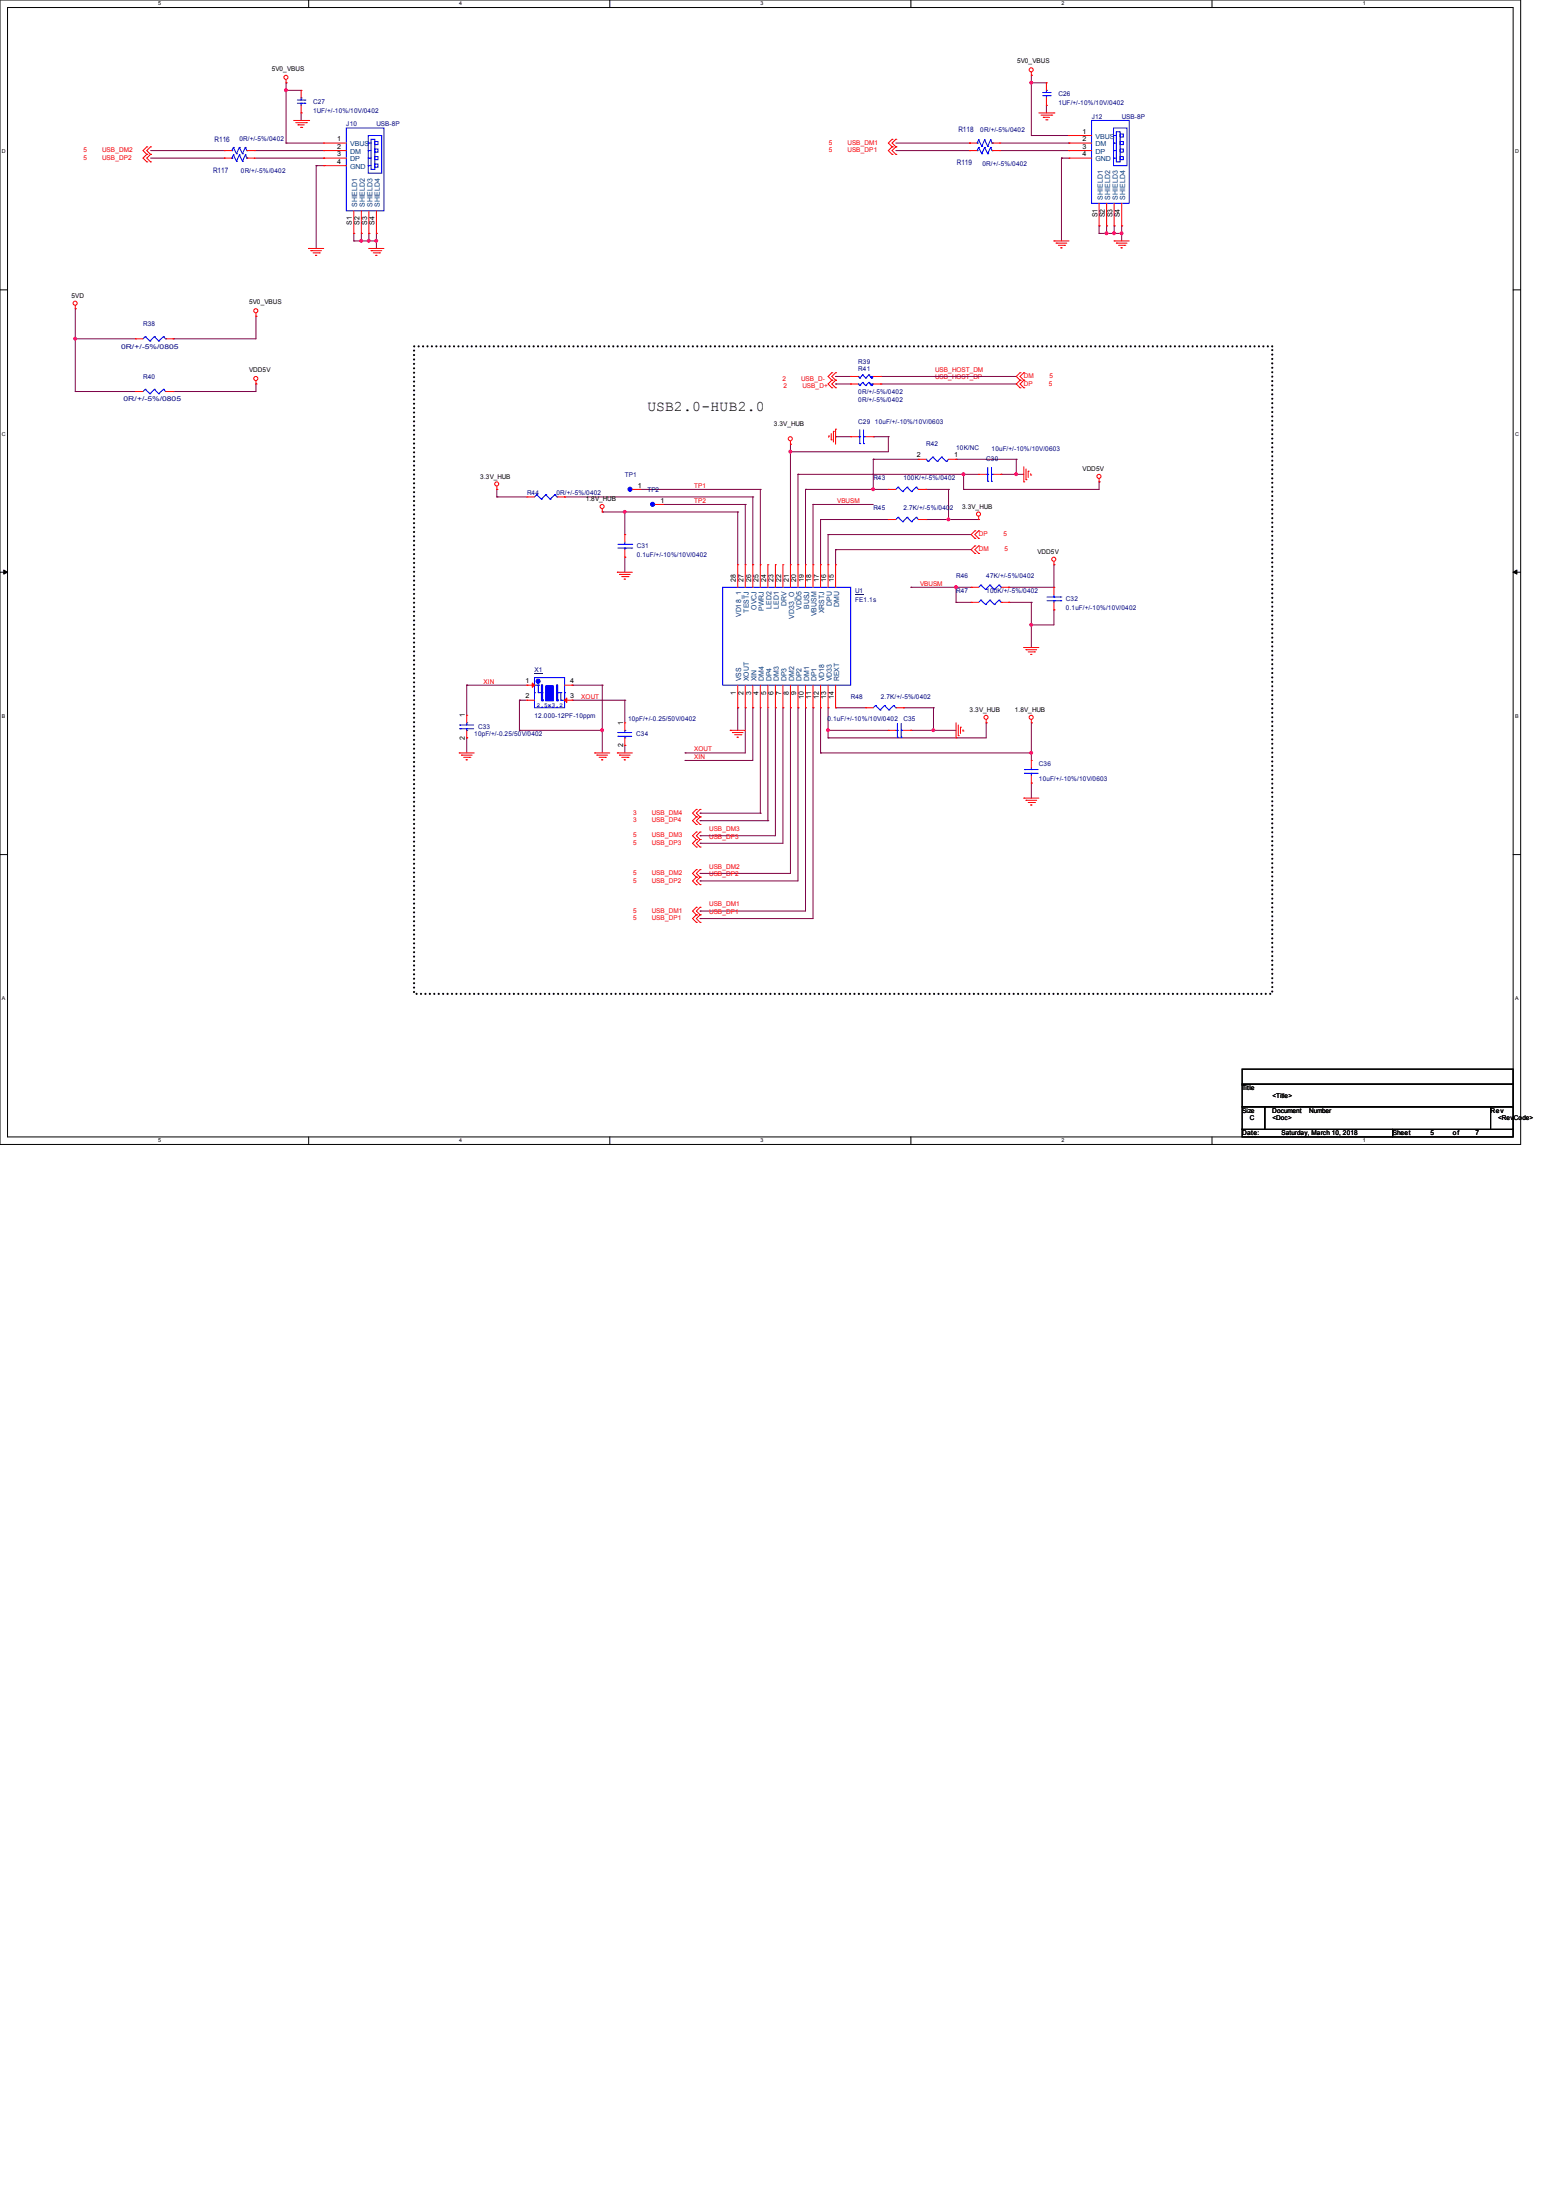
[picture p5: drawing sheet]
<svg xmlns="http://www.w3.org/2000/svg" width="210mm" height="297mm" viewBox="0 0 210 297" stroke-linecap="round" stroke-linejoin="round" font-family="sans-serif">
<path d="M0 0h205.2v154.4h-205.2zM1 1h203.2v152.4h-203.2z" fill="none" stroke="#000" stroke-width=".13"/>
<g fill="#fff">
<path d="M21.3 .1h.4v.8h-.4z"/>
<path d="M21.3 153.5h.4v.8h-.4z"/>
</g>
<path d="M41.7 0v1M41.7 153.4v1" fill="none" stroke="#000" stroke-width=".13"/>
<g fill="#fff">
<path d="M62 .1h.4v.8h-.4z"/>
<path d="M62 153.5h.4v.8h-.4z"/>
</g>
<path d="M82.3 0v1M82.3 153.4v1" fill="none" stroke="#000" stroke-width=".13"/>
<g fill="#fff">
<path d="M102.6 .1h.4v.8h-.4z"/>
<path d="M102.6 153.5h.4v.8h-.4z"/>
</g>
<path d="M122.9 0v1M122.9 153.4v1" fill="none" stroke="#000" stroke-width=".13"/>
<g fill="#fff">
<path d="M143.3 .1h.3v.8h-.3z"/>
<path d="M143.3 153.5h.3v.8h-.3z"/>
</g>
<path d="M163.6 0v1M163.6 153.4v1" fill="none" stroke="#000" stroke-width=".13"/>
<g fill="#fff">
<path d="M183.9 .1h.4v.8h-.4z"/>
<path d="M183.9 153.5h.4v.8h-.4z"/>
<path d="M.3 20.1h.5v.8h-.5z"/>
<path d="M204.5 20.1h.5v.8h-.5z"/>
<path d="M.3 58.2h.5v.8h-.5z"/>
<path d="M204.5 58.2h.5v.8h-.5z"/>
</g>
<path d="M0 39.1h1M204.2 39.1h1" fill="none" stroke="#000" stroke-width=".13"/>
<g fill="#fff">
<path d="M.3 96.3h.4v.8h-.4z"/>
<path d="M204.5 96.3h.4v.8h-.4z"/>
</g>
<path d="M0 77.2h1M204.2 77.2h1" fill="none" stroke="#000" stroke-width=".13"/>
<path d="M.5 76.9l.5 .3-.5 .3zM204.2 77.2l.5-.3v.6z" fill="#000" stroke="#000" stroke-width=".13"/>
<g fill="#fff">
<path d="M.3 134.4h.4v.8h-.4z"/>
<path d="M204.5 134.4h.4v.8h-.4z"/>
</g>
<path d="M0 115.3h1M204.2 115.3h1M167.6 144.3h36.6v2h-36.6zM167.6 146.3h36.6v3.1h-36.6zM167.6 149.4h3.1v3h-3.1zM167.6 152.4h20.4v1h-20.4zM170.7 149.4h30.5v3h-30.5zM188 152.4h16.2v1h-16.2zM201.2 149.4h3v3h-3z" fill="none" stroke="#000" stroke-width=".13"/>
<path d="M55.9 46.7h115.8v87.4h-115.8z" fill="none" stroke="#000" stroke-width=".3" stroke-dasharray="0 .6"/>
<g fill="none" stroke="#800040" stroke-width=".13">
<path d="M38.6 19.3h.1M38.6 12.2h.1M38.6 11.2h.1M38.6 19.3h5.1M38.6 11.2v8.1M38.6 12.2h2M40.6 15.2h.1M40.6 15.2v1.1M120.9 19.3h10M130.9 19.3h.1M134.9 19.3h9.4M139.2 18.3h.1"/>
<path d="M139.2 11.2h.1M139.2 10.2h.1M139.2 10.2v8.1M139.2 18.3h5.1M139.2 11.2h2M141.2 14.2h.1M141.2 14.2v1M144.3 19.3h.1M20.3 21.3h10M20.3 20.3h10M30.3 20.3h.1M30.3 21.3h.1"/>
<path d="M34.3 21.3h9.4M34.3 20.3h9.4M42.7 22.4h.1M42.7 22.4h1M42.7 22.4v11.1M43.7 20.3h.1M43.7 21.3h.1M47.8 31.5h.1M47.8 32.5h.1M47.8 32.5h3M47.8 31.5v1M48.8 32.5h.1"/>
<path d="M48.8 31.5h.1M48.8 31.5v1M49.8 32.5h.1M49.8 31.5h.1M49.8 31.5v1M50.8 32.5h.1M50.8 31.5h.1M50.8 31.5v2M120.9 20.3h10M130.9 20.3h.1M134.9 20.3h9.4M143.3 21.3h.1"/>
<path d="M143.3 21.3h1M143.3 21.3v11.2M144.3 20.3h.1M148.3 30.5h.1M148.3 31.5h.1M148.3 30.5v1M148.3 31.5h3.1M149.4 31.5h.1M149.4 30.5h.1M149.4 30.5v1M150.4 31.5h.1M150.4 30.5h.1"/>
<path d="M150.4 30.5v1M151.4 31.5h.1M151.4 30.5h.1M151.4 30.5v2M10.2 41.7h.1M10.2 45.7h.1M10.2 52.8h.1M10.2 41.7v11.1M10.2 45.7h8.1M10.2 52.8h8.1M23.4 45.7h.1M23.4 52.8h.1"/>
<path d="M34.5 42.7h.1M34.5 51.8h.1M34.5 42.7v3h-11.1M34.5 51.8v1h-11.1M106.7 59.9h.1M106.7 59.9v16.3M112.8 58.9h.1M112.8 50.8h.1M112.8 51.8h.1M112.8 58.9h2M112.8 50.8h2M112.8 51.8h2"/>
<path d="M117.9 58.9h.1M117.9 58.9h2M118.9 51.8h.1M118.9 50.8h.1M118.9 50.8h18.3M118.9 51.8h18.3M119.9 58.9h.1M119.9 58.9v2.1h-13.2M67.1 67.1h.1M67.1 66h.1M67.1 67.1h4M67.1 66v1.1"/>
<path d="M76.2 67.1h.1M76.2 67.1h25.4M81.3 69.1h.1M81.3 69.1h18.3M84.3 69.1h.1M84.3 75.2h.1M84.3 69.1v3M84.3 75.2v2M86.4 66h.1M86.4 66h16.2M89.4 68.1h.1M89.4 68.1h11.2"/>
<path d="M99.6 69.1h.1M99.6 69.1v7.1M100.6 68.1h.1M100.6 68.1v8.1M101.6 67.1h.1M101.6 67.1v9.1M102.6 66h.1M102.6 66v10.2M106.7 61h.1M107.7 64h.1M107.7 64v12.2M107.7 64h24.4"/>
<path d="M108.7 66h.1M108.7 66v10.2M108.7 66h11.2M109.7 68.1h.1M109.7 68.1v8.1M109.7 68.1h8.2M110.7 70.1h.1M110.7 70.1v6.1M110.7 70.1h9.2M111.8 72.1h.1M111.8 72.1v4.1M111.8 72.1h19.3"/>
<path d="M112.8 74.2h.1M112.8 74.2v2M112.8 74.2h18.3M117.9 62h.1M117.9 66h.1M117.9 62v4M117.9 62h6.1M122.9 79.2h.1M122.9 79.2h8.2M125 70.1h.1M125 66h.1M125 66h3"/>
<path d="M125 70.1h7.1M128 66h.1M128 70.1h.1M128 66v4.1M129 79.2h.1M129 62h.1M129 79.2v2.1M129 62h8.2M130 64h.1M130 66h.1M130 64v2M135.1 64h.1"/>
<path d="M135.1 64h3.1M136.1 79.2h.1M137.2 64h.1M137.2 62h.1M137.2 62v2M142.2 76.2h.1M142.2 76.2v3h-6.1M148.3 65h.1M148.3 65v1h-18.3M63 92.5h.1M63 99.6h.1M63 92.5h8.1"/>
<path d="M63 92.5v4M63 99.6v2M70.1 94.5h.1M70.1 98.6h.1M70.1 98.6h11.2M70.1 94.5h1M70.1 94.5v4.1M77.2 92.5h.1M77.2 94.5h.1M77.2 94.5h7.1M77.2 92.5h4.1M81.3 98.6h.1"/>
<path d="M81.3 92.5h.1M81.3 92.5v9.1M84.3 94.5h.1M84.3 94.5v3M99.6 95.5h.1M99.6 95.5v3.1M100.6 95.5h.1M100.6 95.5v6.1h-8.1M101.6 95.5h.1M101.6 95.5v7.1h-9.1M102.6 95.5v14.2M103.6 95.5v15.2"/>
<path d="M104.6 95.5h.1M104.6 95.5v17.3h-10.1M105.7 95.5h.1M105.7 95.5v18.3h-11.2M106.7 95.5h.1M106.7 95.5v22.4h-12.2M107.7 95.5h.1M107.7 95.5v23.4h-13.2M108.7 95.5h.1M108.7 95.5v27.4h-14.2M109.7 95.5h.1M109.7 95.5v28.5h-15.2"/>
<path d="M110.7 95.5h.1M110.7 95.5v6.1M111.8 95.5h.1M111.8 99.6h.1M111.8 98.6h.1M111.8 95.5v4.1M111.8 98.6h8.1M112.8 95.5h.1M112.8 95.5h4M121.9 95.5h.1M121.9 95.5h4.1M122.9 98.6h.1"/>
<path d="M122.9 98.6h6.1M126 95.5h.1M126 98.6h.1M126 95.5v3.1M129 81.3h.1M129 81.3h2.1M133.1 97.5h.1M133.1 97.5v2.1h-21.3M136.1 81.3h.1M136.1 81.3h3.1M139.2 97.5h.1M139.2 81.3h.1"/>
<path d="M139.2 84.3h.1M139.2 81.3v6.1M139.2 97.5v5.1M142.2 82.3h.1M142.2 82.3v2h-3M84.3 100.6h.1M84.3 100.6v1M92.5 101.6h.1M92.5 102.6h.1M94.5 112.8h.1M94.5 113.8h.1M94.5 117.9h.1"/>
<path d="M94.5 118.9h.1M94.5 110.7h.1M94.5 109.7h.1M94.5 110.7h9.1M94.5 109.7h8.1M102.6 109.7h.1M103.6 110.7h.1M110.7 101.6h.1M110.7 101.6h28.5M139.2 101.6h.1M139.2 105.7h.1M139.2 105.7v2"/>
<path d="M94.5 122.9h.1M94.5 124h.1"/>
</g>
<g fill="#f0f" stroke="#f0f" stroke-width=".13">
<circle cx="10.1" cy="45.7" r=".19"/>
<circle cx="38.6" cy="12.2" r=".19"/>
<circle cx="49.8" cy="32.5" r=".19"/>
<circle cx="50.8" cy="32.5" r=".19"/>
<circle cx="48.7" cy="32.5" r=".19"/>
<circle cx="139.2" cy="101.6" r=".19"/>
<circle cx="111.7" cy="98.5" r=".19"/>
<circle cx="84.3" cy="69.1" r=".19"/>
<circle cx="106.7" cy="60.9" r=".19"/>
<circle cx="130" cy="64" r=".19"/>
<circle cx="117.8" cy="66" r=".19"/>
<circle cx="126" cy="98.5" r=".19"/>
<circle cx="81.3" cy="98.5" r=".19"/>
<circle cx="129" cy="79.2" r=".19"/>
<circle cx="139.2" cy="84.3" r=".19"/>
<circle cx="128" cy="70.1" r=".19"/>
<circle cx="137.1" cy="64" r=".19"/>
<circle cx="139.2" cy="11.2" r=".19"/>
<circle cx="150.3" cy="31.5" r=".19"/>
<circle cx="149.3" cy="31.5" r=".19"/>
<circle cx="151.4" cy="31.5" r=".19"/>
</g>
<g fill="none" stroke="#f00" stroke-width=".13">
<path d="M19.8 19.8h.1M19.8 19.8l-.5 .5 .5 .5M20.3 19.8h.1M20.3 19.8l-.5 .5 .5 .5M38.6 11.2h.1M38.6 10.8v.4M39.6 16.3h2.1M39.9 16.6h1.5M40.2 16.8h.1M40.2 16.8h.9M40.6 17.2h.1M40.6 15.2h.1"/>
<path d="M40.6 12.2h.1M40.6 12.2v1M40.6 14.2v1M40.7 17.2h.1M41.4 16.6h.1M41.7 16.3h.1M43.7 19.3h.1M43.7 19.3h3M120.4 19.8h.1M120.4 18.8h.1M120.4 18.8l-.5 .5 .5 .5M120.4 19.8l-.5 .5 .5 .5"/>
<path d="M120.9 19.8h.1M120.9 18.8h.1M120.9 18.8l-.5 .5 .5 .5M120.9 19.8l-.5 .5 .5 .5M139.2 10.2h.1M139.2 9.7v.5M140.2 15.2h2M140.5 15.5h1.4M140.8 15.8h.1M140.8 15.8h.8M141.1 16.2h.2M141.3 16.2h.1"/>
<path d="M141.9 15.5h.1M142.2 15.2h.1M144.3 18.3h.1M144.3 19.3h.1M144.3 18.3h3M144.3 19.3h3M19.8 21.8h.1M19.8 20.8h.1M19.8 20.8l-.5 .5 .5 .5M20.3 21.8h.1M20.3 20.8h.1M20.3 20.8l-.5 .5 .5 .5"/>
<path d="M30.3 20.3h.1M30.3 20.3h1M33.3 20.3h1M34.3 20.3h.1M41.7 33.5h.1M41.7 33.5h2M42 33.8h.1M42 33.8h1.4M42.2 34.1h.9M42.6 34.5h.1M42.6 34.5h.2M43.1 34.1h.1"/>
<path d="M43.7 20.3h.1M43.7 21.3h.1M43.7 22.4h.1M43.7 20.3h3M43.7 21.3h3M43.7 22.4h3M47.8 31.5h.1M47.8 28.4v3.1M48.8 31.5h.1M48.8 28.4v3.1M49.8 33.5h.1M49.8 31.5h.1"/>
<path d="M49.8 33.5h2M49.8 28.4v3.1M50.1 33.8h.1M50.1 33.8h1.4M50.4 34.1h.8M50.7 34.5h.1M50.7 34.5h.2M50.8 31.5h.1M50.8 28.4v3.1M51.2 34.1h.1M120.4 20.8h.1M120.9 20.8h.1"/>
<path d="M142.2 32.5h.1M142.2 32.5h2.1M142.5 32.8h.1M142.5 32.8h1.5M142.8 33.1h.9M143.2 33.4h.1M143.7 33.1h.1M144.3 20.3h.1M144.3 21.3h.1M144.3 20.3h3M144.3 21.3h3M148.3 30.5h.1"/>
<path d="M148.3 27.4v3.1M149.4 30.5h.1M149.4 27.4v3.1M150.4 32.5h.1M150.4 30.5h.1M150.4 32.5h2M150.4 27.4v3.1M150.7 32.8h.1M150.7 32.8h1.4M151 33.1h.8M151.3 33.4h.1M151.3 33.4h.2"/>
<path d="M151.4 30.5h.1M151.4 27.4v3.1M151.8 33.1h.1M10.2 41.7h.1M10.2 41.2v.5M18.3 45.7h.1M18.3 52.8h.1M18.3 45.7h1M18.3 52.8h1M22.4 45.7h1M22.4 52.8h1M23.4 45.7h.1"/>
<path d="M23.4 52.8h.1M34.5 42.7h.1M34.5 51.8h.1M34.5 42.2v.5M34.5 51.4v.4M106.7 59.9h.1M106.7 59.5v.4M111.8 58.8h.1M111.8 58.8v.2M112.2 59.4h.1M112.2 58.5v.9M112.3 50.3h.1"/>
<path d="M112.3 51.3h.1M112.3 52.3h.1M112.3 50.3l-.5 .5 .5 .5M112.3 51.3l-.5 .5 .5 .5M112.5 58.2h.1M112.5 58.2v1.4M112.8 57.9h.1M112.8 50.3h.1M112.8 51.3h.1M112.8 52.3h.1M112.8 57.9v2M112.8 50.3l-.5 .5 .5 .5"/>
<path d="M112.8 51.3l-.5 .5 .5 .5M137.7 52.3h.1M137.7 51.3h.1M137.7 50.3h.1M137.7 51.3l-.5 .5 .5 .5M137.7 50.3l-.5 .5 .5 .5M138.2 51.3h.1M138.2 52.3h.1M138.2 50.3h.1M138.2 51.3l-.5 .5 .5 .5M138.2 50.3l-.5 .5 .5 .5M67.1 66h.1"/>
<path d="M67.1 65.6v.4M81.3 69.1h.1M81.3 68.7v.4M83.3 77.2h.1M83.3 77.2h2M83.6 77.5h.1M83.6 77.5h1.4M83.9 77.8h.9M84.2 78.1h.1M84.2 78.1h.2M84.3 75.2h.1M84.3 72.1h.1"/>
<path d="M84.3 72.1v1.1M84.3 74.2v1M84.8 77.8h.1M131.1 79.2h.1M131.1 79.2h1M131.6 72.6h.1M131.6 71.6h.1M131.6 74.7h.1M131.6 73.7h.1M131.6 71.6l-.5 .5 .5 .5M131.6 73.7l-.5 .5 .5 .5M132.1 70.1h.1"/>
<path d="M132.1 71.6h.1M132.1 72.6h.1M132.1 73.7h.1M132.1 74.7h.1M132.1 69.7v.4M132.1 71.6l-.5 .5 .5 .5M132.1 73.7l-.5 .5 .5 .5M135.1 79.2h1M136.1 79.2h.1M138.2 65h.1M138.2 63v2M138.5 64.7h.1"/>
<path d="M138.5 63.3v1.4M138.8 63.6h.1M138.8 63.6v.8M139.1 64.1h.1M139.1 63.9v.2M142.2 76.2h.1M142.2 79.2h.1M142.2 75.8v.4M142.2 79.2v1.1M148.3 65h.1M148.3 64.6v.4M63 96.5h.1"/>
<path d="M63 99.6h.1M63 96.5v1M63 98.6v1M98.6 98.6h.1M98.6 98.6h2M98.8 98.8h.1M98.8 98.8h1.5M99.1 99.1h.9M99.5 99.5h.1M99.5 99.5h.2M100 99.1h.1M129 99.6h.1"/>
<path d="M129 97.5v2.1M129.3 99.3h.1M129.3 97.8v1.5M129.6 98.1h.1M129.6 98.1v.9M130 98.6h.1M130 98.5v.1M131.1 81.3h.1M131.1 81.3h1M133.1 97.5h.1M133.1 97.1v.4M135.1 81.3h1"/>
<path d="M136.1 81.3h.1M138.2 87.4h.1M138.2 87.4h2M138.5 87.7h.1M138.5 87.7h1.4M138.8 88h.8M139.1 88.3h.1M139.1 88.3h.2M139.2 97.5h.1M139.2 97.1v.4M139.6 88h.1M142.2 82.3h.1"/>
<path d="M142.2 81.3v1M62 101.6h.1M62 101.6h2M62.3 101.9h.1M62.3 101.9h1.4M62.6 102.2h.8M62.9 102.5h.1M62.9 102.5h.2M63.4 102.2h.1M80.3 101.6h.1M80.3 101.6h2M80.6 101.9h.1"/>
<path d="M80.6 101.9h1.4M80.9 102.2h.8M81.2 102.5h.1M81.2 102.5h.2M81.7 102.2h.1M83.3 101.6h.1M83.3 101.6h2M83.6 101.9h.1M83.6 101.9h1.4M83.9 102.2h.9M84.2 102.5h.1M84.2 102.5h.2"/>
<path d="M84.8 102.2h.1M94 113.3h.1M94 112.3h.1M94 114.3h.1M94 119.4h.1M94 118.4h.1M94 117.3h.1M94 110.2h.1M94 109.2h.1M94 111.3h.1M94 112.3l-.5 .5 .5 .5M94 113.3l-.5 .5 .5 .5"/>
<path d="M94 118.4l-.5 .5 .5 .5M94 117.3l-.5 .6 .5 .5M94 109.2l-.5 .5 .5 .5M94 110.2l-.5 .5 .5 .6M94.5 113.3h.1M94.5 112.3h.1M94.5 114.3h.1M94.5 119.4h.1M94.5 118.4h.1M94.5 117.3h.1M94.5 110.2h.1M94.5 109.2h.1"/>
<path d="M94.5 111.3h.1M94.5 112.3l-.5 .5 .5 .5M94.5 113.3l-.5 .5 .5 .5M94.5 118.4l-.5 .5 .5 .5M94.5 117.3l-.5 .6 .5 .5M94.5 109.2l-.5 .5 .5 .5M94.5 110.2l-.5 .5 .5 .6M138.2 107.7h.1M138.2 107.7h2M138.5 108h.1M138.5 108h1.4M138.8 108.3h.8"/>
<path d="M139.1 108.6h.1M139.1 108.6h.2M139.6 108.3h.1M94 123.4h.1M94 122.4h.1M94 124.5h.1M94 122.4l-.5 .5 .5 .5M94 123.4l-.5 .6 .5 .5M94.5 123.4h.1M94.5 122.4h.1M94.5 124.5h.1M94.5 122.4l-.5 .5 .5 .5"/>
<path d="M94.5 123.4l-.5 .6 .5 .5"/>
<circle cx="38.6" cy="10.4" r=".28"/>
<circle cx="139.2" cy="9.4" r=".28"/>
<circle cx="10.1" cy="40.9" r=".28"/>
<circle cx="34.5" cy="41.9" r=".28"/>
<circle cx="34.5" cy="51.1" r=".28"/>
<circle cx="106.7" cy="59.2" r=".28"/>
<circle cx="67" cy="65.3" r=".28"/>
<circle cx="81.3" cy="68.3" r=".28"/>
<circle cx="132.1" cy="69.4" r=".28"/>
<circle cx="142.2" cy="75.5" r=".28"/>
<circle cx="148.3" cy="64.3" r=".28"/>
<circle cx="133.1" cy="96.8" r=".28"/>
<circle cx="139.2" cy="96.8" r=".28"/>
</g>
<g fill="none" stroke="#00f" stroke-width=".13">
<path d="M31.5 19.9h.1M31.5 19.9l.4 .8M31.5 19.9l-.2 .4M32.3 19.9h.1M32.3 19.9l.4 .8M32.3 19.9l-.4 .8M33.1 19.9h.1M33.1 19.9l-.4 .8M33.1 19.9l.2 .4M40.1 13.9h1M40.1 13.5h1M40.6 13.2h.1"/>
<path d="M40.6 13.9h.1M40.6 13.2v.3M40.6 13.9v.3M41.1 13.9h.1M41.1 13.5h.1M46.7 17.3h5.1v11.1h-5.1zM49.7 18.3h1.8v5.1h-1.8zM49.7 19.3h.1M49.7 19.3h.4M50.1 18.8h.5v4.1h-.5zM50.6 19.1h.4v.4h-.4zM147.3 16.3h5.1v11.1h-5.1z"/>
<path d="M150.3 17.3h1.8v5.1h-1.8zM150.3 18.3h.1M150.3 19.3h.1M150.3 18.3h.4M150.3 19.3h.4M150.7 17.8h.5v4h-.5zM151.2 18.1h.4v.4h-.4zM151.2 19.1h.4v.4h-.4zM31.3 20.3h.1M31.9 20.7h.1M32.7 20.7h.1M33.3 20.3h.1"/>
<path d="M49.7 22.4h.1M49.7 20.3h.1M49.7 21.3h.1M49.7 21.3h.4M49.7 20.3h.4M49.7 22.4h.4M50.6 20.1h.4v.4h-.4zM50.6 21.1h.4v.4h-.4zM50.6 22.1h.4v.5h-.4zM150.3 21.3h.1M150.3 20.3h.1M150.3 21.3h.4"/>
<path d="M150.3 20.3h.4M151.2 20.1h.4v.4h-.4zM151.2 21.1h.4v.4h-.4zM19.6 45.4h.1M19.6 52.5h.1M19.6 45.4l-.3 .3M19.6 45.4l.6 .6M19.6 52.5l-.3 .3M19.6 52.5l.6 .6M20.2 46h.1M20.2 53.1h.1M20.8 45.4h.1"/>
<path d="M20.8 52.5h.1M20.8 45.4l-.6 .6M20.8 45.4l.6 .6M20.8 52.5l-.6 .6M20.8 52.5l.6 .6M21.4 46h.1M21.4 53.1h.1M22.1 45.4h.1M22.1 52.5h.1M22.1 45.4l-.7 .6M22.1 45.4l.3 .3M22.1 52.5l-.7 .6"/>
<path d="M22.1 52.5l.3 .3M22.4 45.7h.1M22.4 52.8h.1M83.4 73.4h1.9M83.4 74h1.9M84.3 74h.1M84.3 73.4h.1M84.3 73.2v.2M84.3 74v.2M85.3 73.4h.1M85.3 74h.1M97.5 79.2h17.3v13.3h-17.3z"/>
<path d="M132.4 79h.1M132.4 79l-.3 .2M132.4 79l.6 .5M133 79.5h.1M133.6 79h.1M133.6 79l-.6 .5M133.6 79l.6 .5M134.2 79.5h.1M134.8 79h.1M134.8 79l-.6 .5M134.8 79l.3 .2M135.1 79.2h.1"/>
<path d="M62.1 97.8h.1M62.1 98.3h.1M62.1 97.8h1.8M62.1 98.3h1.8M63 97.5h.1M63 98.6h.1M63 97.5v.3M63 98.3v.3M132.4 81h.1M132.4 81l-.3 .3M132.4 81l.6 .6M133 81.6h.1"/>
<path d="M133.6 81h.1M133.6 81l-.6 .6M133.6 81l.6 .6M134.2 81.6h.1M134.8 81h.1M134.8 81l-.6 .6M134.8 81l.3 .3M135.1 81.3h.1M141.3 80.6h1.9M141.3 81.1h1.9M142.2 81.1h.1M142.2 80.6h.1"/>
<path d="M142.2 80.3v.3M142.2 81.1v.2M143.2 80.6h.1M143.2 81.1h.1"/>
</g>
<path d="M115.4 80.1h1.1v.1h-1.1z" fill="#000080"/>
<g fill="none" stroke="#f00" stroke-width=".13">
<path d="M30.3 21.3h.1M30.3 21.3h1M33.3 21.3h1M34.3 21.3h.1M99.6 76.2h.1M99.6 76.2v3M100.6 76.2h.1M100.6 76.2v3M101.6 76.2h.1M101.6 76.2v3M102.6 76.2h.1M102.6 76.2v3"/>
<path d="M103.6 76.2h.1M103.6 76.2v3M104.6 76.2h.1M104.6 76.2v3M105.7 76.2h.1M105.7 76.2v3M106.7 76.2h.1M106.7 76.2v3M107.7 76.2h.1M107.7 76.2v3M108.7 76.2h.1M108.7 76.2v3"/>
<path d="M109.7 76.2h.1M109.7 76.2v3M110.7 76.2h.1M110.7 76.2v3M111.8 76.2h.1M111.8 76.2v3M112.8 76.2h.1M112.8 76.2v3M119.9 66h.1M119.9 66h1M124 66h1M125 66h.1"/>
<path d="M99.6 95.5h.1M99.6 92.5v3M100.6 95.5h.1M100.6 92.5v3M101.6 95.5h.1M101.6 92.5v3M102.6 95.5h.1M102.6 92.5v3M103.6 95.5h.1M103.6 92.5v3M104.6 95.5h.1M104.6 92.5v3"/>
<path d="M105.7 95.5h.1M105.7 92.5v3M106.7 95.5h.1M106.7 92.5v3M107.7 95.5h.1M107.7 92.5v3M108.7 95.5h.1M108.7 92.5v3M109.7 95.5h.1M109.7 92.5v3M110.7 95.5h.1M110.7 92.5v3"/>
<path d="M111.8 95.5h.1M111.8 92.5v3M112.8 95.5h.1M112.8 92.5v3"/>
</g>
<g fill="none" stroke="#00f" stroke-width=".13">
<path d="M31.3 21.3h.1M31.5 20.9h.1M31.5 20.9l.4 .9M31.5 20.9l-.2 .4M31.9 21.8h.1M32.3 20.9h.1M32.3 20.9l.4 .9M32.3 20.9l-.4 .9M32.7 21.8h.1M33.1 20.9h.1M33.1 20.9l-.4 .9M33.1 20.9l.2 .4"/>
<path d="M33.3 21.3h.1M121.2 65.7h.1M121.2 65.7l-.3 .3M121.2 65.7l.6 .6M121.8 66.3h.1M122.4 65.7h.1M122.4 65.7l-.6 .6M122.4 65.7l.6 .6M123 66.3h.1M123.7 65.7h.1M123.7 65.7l-.7 .6M123.7 65.7l.3 .3"/>
<path d="M124 66h.1M72.1 91.4h4.1v4.1h-4.1zM72.1 93.5h.1M72.6 92.5h.1M72.6 92.5h-.5v1M72.6 92.5v1h.6M73.2 93.5h.1M75.2 93.5h.1M75.2 93.5h.5M75.7 94.5h.1M75.7 93.5h.1M75.7 93.5v1"/>
<path d="M76.2 93.5h.1M76.2 93.5v1h-.5"/>
</g>
<g fill="#00f" stroke="#00f" stroke-width=".13">
<path d="M73.7 92.5h1v2.1h-1z" fill-rule="evenodd"/>
<circle cx="72.6" cy="91.9" r=".28"/>
</g>
<path d="M73.2 94.5h.1M73.2 92.5v2M75.2 94.5h.1M75.2 92.5v2" fill="none" stroke="#00f" stroke-width=".3"/>
<path d="M72.1 90.8h1.1v.1h-1.1z" fill="#000080"/>
<g fill="#f00" stroke="#f00" stroke-width=".13">
<path d="M71.8 92.2l.3 .3-.3 .3z"/>
<path d="M76.5 94.2v.6l-.3-.3z"/>
</g>
<g fill="none" stroke="#f00" stroke-width=".13">
<path d="M130.9 19.3h.1M130.9 19.3h1M133.9 19.3h1M134.9 19.3h.1M141.2 14.2h.1M141.2 11.2h.1M141.2 11.2v1M141.2 13.2v1M130.9 20.3h.1M130.9 20.3h1M133.9 20.3h1M134.9 20.3h.1"/>
<path d="M114.8 50.8h.1M114.8 51.8h.1M114.8 58.9h.1M114.8 50.8h1M114.8 51.8h1M114.8 58.9h1M116.8 58.9h1.1M117.9 58.9h.1M117.9 50.8h1M117.9 51.8h1M118.9 50.8h.1M118.9 51.8h.1"/>
<path d="M71.1 67.1h.1M71.1 67.1h1M75.2 67.1h1M76.2 67.1h.1M85.3 66h1.1M86.4 66h.1M88.4 68.1h1M89.4 68.1h.1M119.9 70.1h.1M119.9 70.1h1M124 62h.1M124 62h1"/>
<path d="M124 70.1h1M125 70.1h.1M128 62h1M129 62h.1M132.1 64h.1M132.1 64h1M134.1 64h1M135.1 64h.1M71.1 92.5h.1M71.1 94.5h.1M71.1 92.5h1M71.1 94.5h1"/>
<path d="M76.2 92.5h1M76.2 94.5h1M77.2 92.5h.1M77.2 94.5h.1M84.3 97.5h.1M84.3 97.5v1.1M84.3 99.6v1M116.8 95.5h.1M116.8 95.5h1.1M119.9 98.6h.1M119.9 98.6h1M120.9 95.5h1"/>
<path d="M121.9 95.5h.1M121.9 98.6h1M122.9 98.6h.1M84.3 100.6h.1M139.2 102.6h.1M139.2 105.7h.1M139.2 102.6v1M139.2 104.6v1.1"/>
</g>
<g fill="none" stroke="#00f" stroke-width=".13">
<path d="M131.9 19.3h.1M132.1 18.9h.1M132.1 19.9h.1M132.1 18.9l.4 .8M132.1 18.9l-.2 .4M132.1 19.9l.4 .8M132.1 19.9l-.2 .4M132.5 19.7h.1M132.9 18.9h.1M132.9 19.9h.1M132.9 18.9l.4 .8M132.9 18.9l-.4 .8"/>
<path d="M132.9 19.9l.4 .8M132.9 19.9l-.4 .8M133.3 19.7h.1M133.7 18.9h.1M133.7 19.9h.1M133.7 18.9l-.4 .8M133.7 18.9l.2 .4M133.7 19.9l-.4 .8M133.7 19.9l.2 .4M133.9 19.3h.1M140.7 12.9h1M140.7 12.5h1"/>
<path d="M141.2 12.2h.1M141.2 12.9h.1M141.2 12.2v.3M141.2 12.9v.3M141.7 12.9h.1M141.7 12.5h.1M131.9 20.3h.1M132.5 20.7h.1M133.3 20.7h.1M133.9 20.3h.1M115.8 50.8h.1M115.8 51.8h.1"/>
<path d="M115.8 50.8l.2 .2M115.8 51.8l.2 .2M115.8 58.9h.2M116 51h.1M116 52h.1M116 58.9h.1M116 59.9h.1M116 58v1.9M116.4 50.6h.1M116.4 51.6h.1M116.4 50.6l.4 .4M116.4 50.6l-.4 .4"/>
<path d="M116.4 51.6l.4 .4M116.4 51.6l-.4 .4M116.5 59.9h.1M116.5 58.9h.1M116.5 58.9h.3M116.5 58v1.9M116.8 51h.1M116.8 52h.1M117.3 50.6h.1M117.3 51.6h.1M117.3 50.6l.3 .4M117.3 50.6l-.5 .4"/>
<path d="M117.3 51.6l.3 .4M117.3 51.6l-.5 .4M117.6 51h.1M117.6 52h.1M117.9 50.8l-.3 .2M117.9 51.8l-.3 .2M72.4 66.8h.1M72.4 66.8l-.3 .3M72.4 66.8l.7 .6M73.1 67.4h.1M73.7 66.8h.1M73.7 66.8l-.6 .6"/>
<path d="M73.7 66.8l.6 .6M74.3 67.4h.1M74.9 66.8h.1M74.9 66.8l-.6 .6M74.9 66.8l.3 .3M75.2 67.1h.1M121.2 69.8h.1M121.2 69.8l-.3 .3M121.2 69.8l.6 .6M121.8 70.4h.1M122.4 69.8h.1M122.4 69.8l-.6 .6"/>
<path d="M122.4 69.8l.6 .6M123 70.4h.1M123.7 69.8h.1M123.7 69.8l-.7 .6M123.7 69.8l.3 .3M124 70.1h.1M125 62h.1M125 62l.3 .3M125.3 62.3h.1M125.9 61.7h.1M125.9 61.7l.6 .6M125.9 61.7l-.6 .6"/>
<path d="M126.5 62.3h.1M127.1 61.7h.1M127.1 61.7l.6 .6M127.1 61.7l-.6 .6M127.7 62.3h.1M128 62l-.3 .3M133.1 64h.2M133.3 64h.1M133.3 64.9h.1M133.3 63.1v1.8M133.8 64.9h.1M133.8 64h.1"/>
<path d="M133.8 64h.3M133.8 63.1v1.8M83.4 98.8h.1M83.4 99.4h.1M83.4 98.8h1.9M83.4 99.4h1.9M84.3 98.6h.1M84.3 99.6h.1M84.3 98.6v.2M84.3 99.4v.2M118.2 95.2h.1M118.2 95.2l-.3 .3"/>
<path d="M118.2 95.2l.6 .6M118.8 95.8h.1M119.4 95.2h.1M119.4 95.2l-.6 .6M119.4 95.2l.6 .6M120 95.8h.1M120.6 95.2h.1M120.6 95.2l-.6 .6M120.6 95.2l.3 .3M120.9 95.5h.1M120.9 98.6h.2M121.1 98.6h.1"/>
<path d="M121.1 99.5h.1M121.1 97.6v1.9M121.6 99.5h.1M121.6 98.6h.1M121.6 98.6h.3M121.6 97.6v1.9M138.3 104.4h.1M138.3 103.8h.1M138.3 104.4h1.8M138.3 103.8h1.8M139.2 103.8h.1M139.2 104.4h.1"/>
<path d="M139.2 103.6v.2M139.2 104.4v.2"/>
</g>
<g fill="#00f" stroke="#00f" stroke-width=".13">
<path d="M117.4 50.8h.5l-.3 .2z" fill-rule="evenodd"/>
<path d="M117.4 51.8h.5l-.3 .2z" fill-rule="evenodd"/>
<circle cx="85" cy="66" r=".28"/>
<circle cx="88.1" cy="68.1" r=".28"/>
</g>
<g fill="#f0f" stroke="#f0f" stroke-width=".13">
<circle cx="10.1" cy="45.7" r=".19"/>
<circle cx="38.6" cy="12.2" r=".19"/>
<circle cx="49.8" cy="32.5" r=".19"/>
<circle cx="50.8" cy="32.5" r=".19"/>
<circle cx="48.7" cy="32.5" r=".19"/>
<circle cx="139.2" cy="101.6" r=".19"/>
<circle cx="111.7" cy="98.5" r=".19"/>
<circle cx="84.3" cy="69.1" r=".19"/>
<circle cx="106.7" cy="60.9" r=".19"/>
<circle cx="130" cy="64" r=".19"/>
<circle cx="117.8" cy="66" r=".19"/>
<circle cx="126" cy="98.5" r=".19"/>
<circle cx="81.3" cy="98.5" r=".19"/>
<circle cx="129" cy="79.2" r=".19"/>
<circle cx="139.2" cy="84.3" r=".19"/>
<circle cx="128" cy="70.1" r=".19"/>
<circle cx="137.1" cy="64" r=".19"/>
<circle cx="139.2" cy="11.2" r=".19"/>
<circle cx="150.3" cy="31.5" r=".19"/>
<circle cx="149.3" cy="31.5" r=".19"/>
<circle cx="151.4" cy="31.5" r=".19"/>
</g>
<text font-size="2" x="87.4" y="55.4">USB2.0-HUB2.0</text>
<g font-size="1" fill="#000080">
<text x="129.3" y="17.9">R118</text>
<text x="28.7" y="23.3">R117</text>
<text x="29" y="19.2">R116</text>
<text x="129.1" y="22.2">R119</text>
</g>
<g font-size="1" fill="#004080">
<text x="48.2" y="27.9" transform="rotate(-90 48.2 27.9)">SHIELD1</text>
<text x="49.2" y="27.9" transform="rotate(-90 49.2 27.9)">SHIELD2</text>
<text x="50.3" y="27.9" transform="rotate(-90 50.3 27.9)">SHIELD3</text>
<text x="51.3" y="27.9" transform="rotate(-90 51.3 27.9)">SHIELD4</text>
<text x="148.8" y="26.9" transform="rotate(-90 148.8 26.9)">SHIELD1</text>
<text x="149.8" y="26.9" transform="rotate(-90 149.8 26.9)">SHIELD2</text>
<text x="150.9" y="26.9" transform="rotate(-90 150.9 26.9)">SHIELD3</text>
<text x="151.9" y="26.9" transform="rotate(-90 151.9 26.9)">SHIELD4</text>
<text x="100" y="83.3" transform="rotate(-90 100 83.3)">VD18_1</text>
<text x="101.1" y="82.7" transform="rotate(-90 101.1 82.7)">TESTJ</text>
<text x="102.1" y="82.3" transform="rotate(-90 102.1 82.3)">OVCJ</text>
<text x="103.1" y="82.4" transform="rotate(-90 103.1 82.4)">PWRJ</text>
<text x="104.1" y="82.2" transform="rotate(-90 104.1 82.2)">LED2</text>
<text x="105.1" y="82.2" transform="rotate(-90 105.1 82.2)">LED1</text>
<text x="106.1" y="81.7" transform="rotate(-90 106.1 81.7)">DRV</text>
<text x="107.2" y="83.5" transform="rotate(-90 107.2 83.5)">VD33_O</text>
<text x="108.2" y="82.3" transform="rotate(-90 108.2 82.3)">VDD5</text>
<text x="109.2" y="82.2" transform="rotate(-90 109.2 82.2)">BUSJ</text>
<text x="110.2" y="83.1" transform="rotate(-90 110.2 83.1)">VBUSM</text>
<text x="111.2" y="82.8" transform="rotate(-90 111.2 82.8)">XRSTJ</text>
<text x="112.2" y="81.7" transform="rotate(-90 112.2 81.7)">DPU</text>
<text x="113.3" y="81.9" transform="rotate(-90 113.3 81.9)">DMU</text>
<text x="100" y="91.9" transform="rotate(-90 100 91.9)">VSS</text>
<text x="101.1" y="91.9" transform="rotate(-90 101.1 91.9)">XOUT</text>
<text x="102.1" y="91.9" transform="rotate(-90 102.1 91.9)">XIN</text>
<text x="103.1" y="91.9" transform="rotate(-90 103.1 91.9)">DM4</text>
<text x="104.1" y="91.9" transform="rotate(-90 104.1 91.9)">DP4</text>
<text x="105.1" y="91.9" transform="rotate(-90 105.1 91.9)">DM3</text>
<text x="106.1" y="91.9" transform="rotate(-90 106.1 91.9)">DP3</text>
<text x="107.2" y="91.9" transform="rotate(-90 107.2 91.9)">DM2</text>
<text x="108.2" y="91.9" transform="rotate(-90 108.2 91.9)">DP2</text>
<text x="109.2" y="91.9" transform="rotate(-90 109.2 91.9)">DM1</text>
<text x="110.2" y="91.9" transform="rotate(-90 110.2 91.9)">DP1</text>
<text x="111.2" y="91.9" transform="rotate(-90 111.2 91.9)">VD18</text>
<text x="112.2" y="91.9" transform="rotate(-90 112.2 91.9)">VD33</text>
<text x="113.3" y="91.9" transform="rotate(-90 113.3 91.9)">REXT</text>
</g>
<g font-size="1">
<text x="148.1" y="29.3" transform="rotate(-90 148.1 29.3)">S1</text>
<text x="149.1" y="29.3" transform="rotate(-90 149.1 29.3)">S2</text>
<text x="150.1" y="29.3" transform="rotate(-90 150.1 29.3)">S3</text>
<text x="151.2" y="29.3" transform="rotate(-90 151.2 29.3)">S4</text>
<text x="47.5" y="30.4" transform="rotate(-90 47.5 30.4)">S1</text>
<text x="48.5" y="30.4" transform="rotate(-90 48.5 30.4)">S2</text>
<text x="49.5" y="30.4" transform="rotate(-90 49.5 30.4)">S3</text>
<text x="50.6" y="30.4" transform="rotate(-90 50.6 30.4)">S4</text>
<text x="99.3" y="78.5" transform="rotate(-90 99.3 78.5)">28</text>
<text x="100.3" y="78.5" transform="rotate(-90 100.3 78.5)">27</text>
<text x="101.4" y="78.5" transform="rotate(-90 101.4 78.5)">26</text>
<text x="102.4" y="78.5" transform="rotate(-90 102.4 78.5)">25</text>
<text x="103.4" y="78.5" transform="rotate(-90 103.4 78.5)">24</text>
<text x="104.4" y="78.5" transform="rotate(-90 104.4 78.5)">23</text>
<text x="105.4" y="78.5" transform="rotate(-90 105.4 78.5)">22</text>
<text x="106.4" y="78.5" transform="rotate(-90 106.4 78.5)">21</text>
<text x="107.5" y="78.5" transform="rotate(-90 107.5 78.5)">20</text>
<text x="108.5" y="78.5" transform="rotate(-90 108.5 78.5)">19</text>
<text x="109.5" y="78.5" transform="rotate(-90 109.5 78.5)">18</text>
<text x="110.5" y="78.5" transform="rotate(-90 110.5 78.5)">17</text>
<text x="111.5" y="78.5" transform="rotate(-90 111.5 78.5)">16</text>
<text x="112.5" y="78.5" transform="rotate(-90 112.5 78.5)">15</text>
<text x="99.3" y="93.7" transform="rotate(-90 99.3 93.7)">1</text>
<text x="100.3" y="93.7" transform="rotate(-90 100.3 93.7)">2</text>
<text x="101.4" y="93.7" transform="rotate(-90 101.4 93.7)">3</text>
<text x="102.4" y="93.7" transform="rotate(-90 102.4 93.7)">4</text>
<text x="103.4" y="93.7" transform="rotate(-90 103.4 93.7)">5</text>
<text x="104.4" y="93.7" transform="rotate(-90 104.4 93.7)">6</text>
<text x="105.4" y="93.7" transform="rotate(-90 105.4 93.7)">7</text>
<text x="106.4" y="93.7" transform="rotate(-90 106.4 93.7)">8</text>
<text x="107.5" y="93.7" transform="rotate(-90 107.5 93.7)">9</text>
<text x="108.5" y="94.3" transform="rotate(-90 108.5 94.3)">10</text>
<text x="109.5" y="94.3" transform="rotate(-90 109.5 94.3)">11</text>
<text x="110.5" y="94.3" transform="rotate(-90 110.5 94.3)">12</text>
<text x="111.5" y="94.3" transform="rotate(-90 111.5 94.3)">13</text>
<text x="112.5" y="94.3" transform="rotate(-90 112.5 94.3)">14</text>
<text x="62.7" y="99.8" transform="rotate(-90 62.7 99.8)">2</text>
<text x="62.7" y="96.8" transform="rotate(-90 62.7 96.8)">1</text>
<text x="84.1" y="100.8" transform="rotate(-90 84.1 100.8)">2</text>
<text x="84.1" y="97.8" transform="rotate(-90 84.1 97.8)">1</text>
</g>
<g font-size=".9">
<text x="36.7" y="9.5">5V0_VBUS</text>
<text x="137.3" y="8.5">5V0_VBUS</text>
<text x="45.5" y="19.1">1</text>
<text x="45.5" y="20.1">2</text>
<text x="45.5" y="21.1">3</text>
<text x="45.5" y="22.1">4</text>
<text x="146.1" y="18">1</text>
<text x="146.1" y="19.1">2</text>
<text x="146.1" y="20.1">3</text>
<text x="146.1" y="21.1">4</text>
<text x="9.7" y="40.2">5VD</text>
<text x="33.6" y="41">5V0_VBUS</text>
<text x="33.6" y="50.2">VDD5V</text>
<text x="104.4" y="57.5">3.3V_HUB</text>
<text x="64.8" y="64.6">3.3V_HUB</text>
<text x="86.1" y="65.8">1</text>
<text x="123.8" y="61.7">2</text>
<text x="128.8" y="61.7">1</text>
<text x="146.1" y="63.6">VDD5V</text>
<text x="79" y="67.6">1.8V_HUB</text>
<text x="89.1" y="67.8">1</text>
<text x="129.9" y="68.7">3.3V_HUB</text>
<text x="140" y="74.8">VDD5V</text>
<text x="70.9" y="92.2">1</text>
<text x="70.9" y="94.2">2</text>
<text x="76.9" y="92.2">4</text>
<text x="76.9" y="94.2">3</text>
<text x="130.9" y="96.1">3.3V_HUB</text>
<text x="137" y="96.1">1.8V_HUB</text>
<text x="167.6" y="147.1">Title</text>
<text x="171.7" y="148.1">&lt;Title&gt;</text>
<text x="167.6" y="150.2">Size</text>
<text x="167.6" y="153.2">Date:</text>
<text x="168.7" y="151.2">C</text>
<text x="171.7" y="150.2">Document</text>
<text x="171.7" y="151.2">&lt;Doc&gt;</text>
<text x="173" y="153.2">Saturday, March 10, 2018</text>
<text x="176.7" y="150.2">Number</text>
<text x="188" y="153.2">Sheet</text>
<text x="193.1" y="153.2">5</text>
<text x="196.1" y="153.2">of</text>
<text x="199.2" y="153.2">7</text>
<text x="201.2" y="150.2">Rev</text>
<text x="202.2" y="151.2">&lt;RevCode&gt;</text>
</g>
<g font-size=".9" fill="#000080">
<text x="42.3" y="14">C27</text>
<text x="42.3" y="15.2">1UF/+/-10%/10V/0402</text>
<text x="46.7" y="17.1">J10</text>
<text x="50.8" y="17.1">USB-8P</text>
<text x="132.3" y="17.8">0R/+/-5%/0402</text>
<text x="142.8" y="13">C26</text>
<text x="142.8" y="14.2">1UF/+/-10%/10V/0402</text>
<text x="147.3" y="16">J12</text>
<text x="151.4" y="16">USB-8P</text>
<text x="32.3" y="19">0R/+/-5%/0402</text>
<text x="32.5" y="23.4">0R/+/-5%/0402</text>
<text x="132.6" y="22.4">0R/+/-5%/0402</text>
<text x="16.3" y="47">0R/+/-5%/0805</text>
<text x="19.3" y="44">R38</text>
<text x="19.3" y="51.1">R40</text>
<text x="115.8" y="49.1">R39</text>
<text x="115.8" y="53.2">0R/+/-5%/0402</text>
<text x="115.8" y="50.1">R41</text>
<text x="16.7" y="54.1">0R/+/-5%/0805</text>
<text x="115.8" y="54.2">0R/+/-5%/0402</text>
<text x="115.8" y="57.2">C29</text>
<text x="118.1" y="57.3">10uF/+/-10%/10V/0603</text>
<text x="84.3" y="64.3">TP1</text>
<text x="117.9" y="64.8">R43</text>
<text x="121.9" y="64.8">100K/+/-5%/0402</text>
<text x="125" y="60.2">R42</text>
<text x="129" y="60.7">10K/NC</text>
<text x="133.1" y="62.3">C30</text>
<text x="133.8" y="60.8">10uF/+/-10%/10V/0603</text>
<text x="71.1" y="66.8">R44</text>
<text x="75.1" y="66.8">0R/+/-5%/0402</text>
<text x="87.4" y="66.3">TP2</text>
<text x="117.9" y="68.9">R45</text>
<text x="121.9" y="68.9">2.7K/+/-5%/0402</text>
<text x="85.9" y="74">C31</text>
<text x="85.9" y="75.2">0.1uF/+/-10%/10V/0402</text>
<text x="115.4" y="80.1">U1</text>
<text x="115.4" y="81.3">FE1.1s</text>
<text x="129" y="78">R46</text>
<text x="129" y="80.1">R47</text>
<text x="133.1" y="78">47K/+/-5%/0402</text>
<text x="133.1" y="80.1">100K/+/-5%/0402</text>
<text x="143.9" y="81.1">C32</text>
<text x="143.9" y="82.3">0.1uF/+/-10%/10V/0402</text>
<text x="72.1" y="90.7">X1</text>
<text x="114.8" y="94.3">R48</text>
<text x="118.9" y="94.3">2.7K/+/-5%/0402</text>
<text x="64" y="99.4">10pF/+/-0.25/50V/0402</text>
<text x="64.5" y="98.3">C33</text>
<text x="72.1" y="96.9">12.000-12PF-10ppm</text>
<text x="84.8" y="97.3">10pF/+/-0.25/50V/0402</text>
<text x="85.9" y="99.4">C34</text>
<text x="111.7" y="97.2">0.1uF/+/-10%/10V/0402</text>
<text x="121.9" y="97.3">C35</text>
<text x="140.2" y="103.4">C36</text>
<text x="140.2" y="105.5">10uF/+/-10%/10V/0603</text>
</g>
<g font-size=".9" fill="#f00">
<text x="11.3" y="21.5">5</text>
<text x="11.3" y="20.5">5</text>
<text x="13.8" y="21.5">USB_DP2</text>
<text x="13.8" y="20.5">USB_DM2</text>
<text x="111.9" y="19.5">5</text>
<text x="111.9" y="20.5">5</text>
<text x="114.4" y="19.5">USB_DM1</text>
<text x="114.4" y="20.5">USB_DP1</text>
<text x="105.6" y="51.4">2</text>
<text x="105.8" y="52.4">2</text>
<text x="108.1" y="51.4">USB_D-</text>
<text x="108.3" y="52.4">USB_D+</text>
<text x="126.2" y="51.2">USB_HOST_DP</text>
<text x="126.2" y="50.2">USB_HOST_DM</text>
<text x="138.2" y="52">DP</text>
<text x="138.2" y="51">DM</text>
<text x="141.5" y="52">5</text>
<text x="141.7" y="51">5</text>
<text x="93.7" y="65.8">TP1</text>
<text x="93.7" y="67.9">TP2</text>
<text x="113" y="67.9">VBUSM</text>
<text x="132.1" y="72.3">DP</text>
<text x="132.1" y="74.4">DM</text>
<text x="135.4" y="72.3">5</text>
<text x="135.6" y="74.4">5</text>
<text x="124.2" y="79">VBUSM</text>
<text x="65.2" y="92.2">XIN</text>
<text x="78.5" y="94.3">XOUT</text>
<text x="93.7" y="101.4">XOUT</text>
<text x="93.7" y="102.4">XIN</text>
<text x="85.4" y="113">5</text>
<text x="85.4" y="109.9">3</text>
<text x="85.4" y="111">3</text>
<text x="88" y="113">USB_DM3</text>
<text x="88" y="109.9">USB_DM4</text>
<text x="88" y="111">USB_DP4</text>
<text x="95.7" y="112.1">USB_DM3</text>
<text x="95.7" y="113.2">USB_DP3</text>
<text x="85.4" y="114">5</text>
<text x="85.4" y="119.1">5</text>
<text x="85.4" y="118.1">5</text>
<text x="88" y="114">USB_DP3</text>
<text x="88" y="119.1">USB_DP2</text>
<text x="88" y="118.1">USB_DM2</text>
<text x="95.7" y="117.2">USB_DM2</text>
<text x="95.7" y="118.2">USB_DP2</text>
<text x="85.4" y="123.1">5</text>
<text x="85.4" y="124.2">5</text>
<text x="88" y="123.1">USB_DM1</text>
<text x="88" y="124.2">USB_DP1</text>
<text x="95.7" y="122.3">USB_DM1</text>
<text x="95.7" y="123.3">USB_DP1</text>
</g>
<g font-size=".9" fill="#004080">
<text x="47.3" y="19.7">VBUS</text>
<text x="47.3" y="20.7">DM</text>
<text x="47.3" y="21.8">DP</text>
<text x="47.3" y="22.8">GND</text>
<text x="147.9" y="18.7">VBUS</text>
<text x="147.9" y="19.7">DM</text>
<text x="147.9" y="20.7">DP</text>
<text x="147.9" y="21.8">GND</text>
</g>
<text font-size=".8" fill="#00f" x="72.4" y="95.4">2.5x3.2</text>
<g font-size=".7">
<text x="21.3" y=".7">5</text>
<text x="62" y=".7">4</text>
<text x="102.6" y=".7">3</text>
<text x="143.3" y=".7">2</text>
<text x="183.9" y=".7">1</text>
<text x=".3" y="20.7">D</text>
<text x="204.5" y="20.7">D</text>
<text x=".3" y="58.8">C</text>
<text x="204.5" y="58.8">C</text>
<text x=".3" y="96.9">B</text>
<text x="204.5" y="96.9">B</text>
<text x=".3" y="135">A</text>
<text x="204.5" y="135">A</text>
<text x="21.3" y="154.2">5</text>
<text x="62" y="154.2">4</text>
<text x="102.6" y="154.2">3</text>
<text x="143.3" y="154.2">2</text>
<text x="183.9" y="154.2">1</text>
</g>
</svg>
